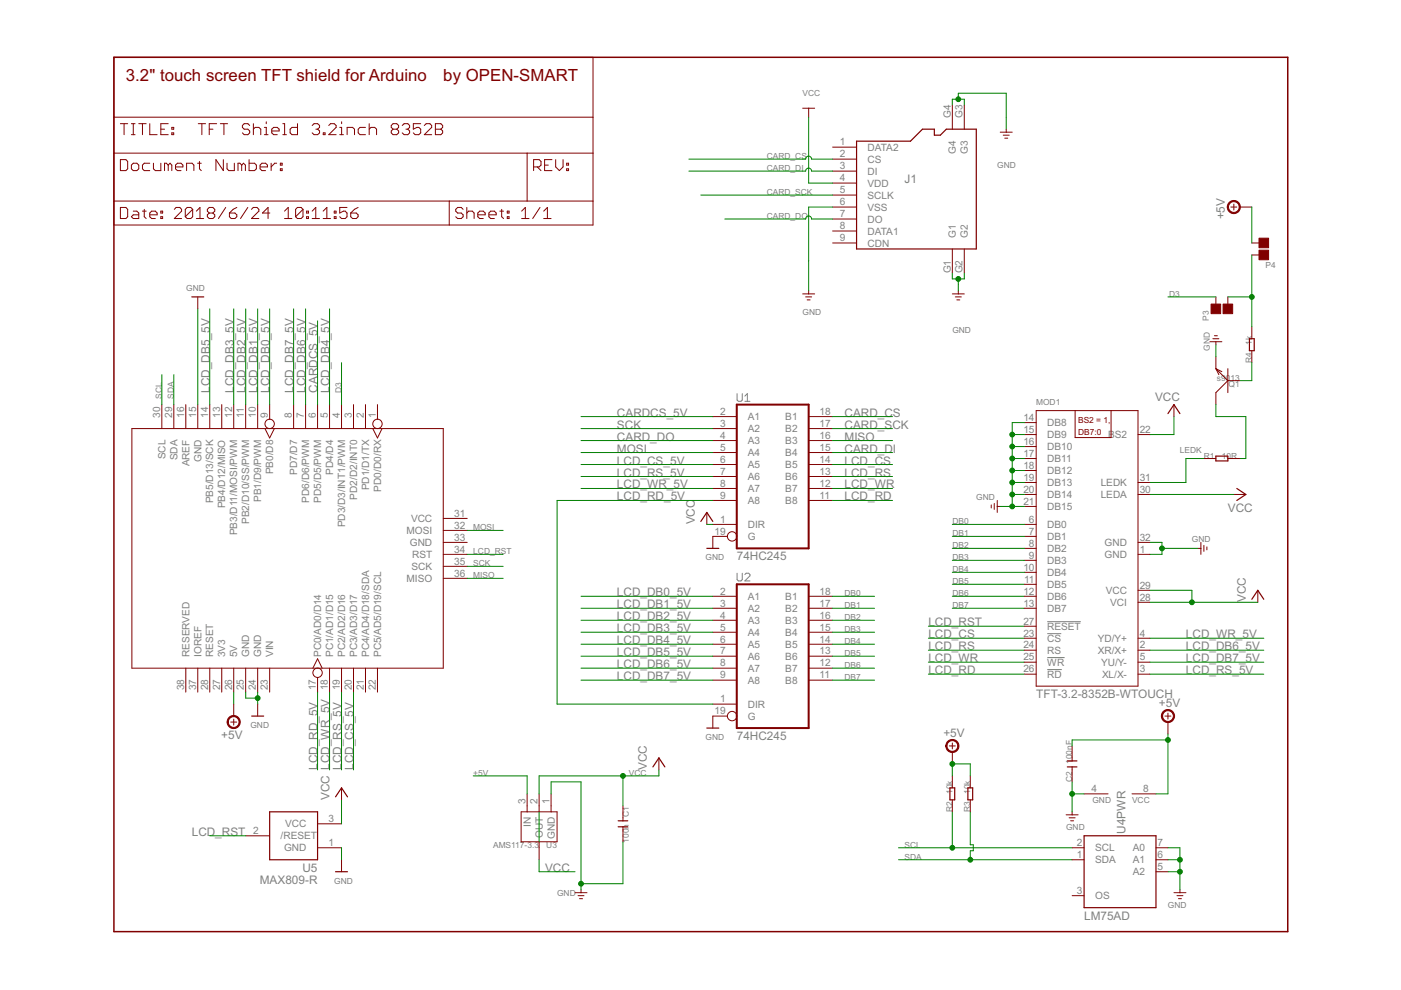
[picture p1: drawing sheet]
<svg xmlns="http://www.w3.org/2000/svg" width="297mm" height="210mm" viewBox="0 0 297 210" stroke-linecap="round" stroke-linejoin="round" font-family="sans-serif">
<path d="M156.3 83.5v1.3l.2 .3h.6l.3-.3v-1.3M157.9 85.1h1.1M157.9 84l.6-.5v1.6M156.3 121.5v1.4l.2 .3h.6l.3-.3v-1.4M157.9 121.8l.3-.3h.5l.3 .3v.3l-1.1 1.1h1.1M222 134.3h3M222 139.4h3.7M222 131.8h7.2M222 142h3.1" fill="none" stroke="#808080" stroke-width=".21"/>
<path d="M156.2 85.8h15.2v30.5h-15.2zM156.2 123.9h15.2v30.5h-15.2z" fill="none" stroke="#800000" stroke-width=".42"/>
<g fill="none" stroke="#800000" stroke-width=".21">
<path d="M24.2 12.1h101.5v35.6h-101.5zM24.2 32.5h101.5M24.2 24.8h101.5M25.5 33.8h1.2l.4 .4v1.6l-.4 .4h-1.2zM25.5 26.2h1.6M26.3 26.2v2.4M27.9 35l.4-.4h.7l.4 .4v.8l-.4 .4h-.7l-.4-.4zM27.9 26.2h.7M27.9 28.6h.7M28.3 26.2v2.4M29.4 26.2h1.6M30.2 26.2v2.4"/>
<path d="M31.7 26.2v2.4h1.6M31.7 34.6h-1.1l-.4 .4v.8l.4 .4h1.1M32.5 34.6v1.2l.4 .4h1.2v-1.6M34.1 27.4h.8M35.7 26.2h-1.6v2.4h1.6M35.7 35l-.4-.4h-.4v1.6M35.7 35l.3-.4 .4 .4v1.2M35.7 35v1.2M36.4 28.2h.4v.4h-.4zM36.4 27h.4v.4h-.4zM37.2 35.4h1.6v-.4l-.4-.4h-.8l-.4 .4v.8l.4 .4h.8M39.6 36.2v-1.6h1.1l.4 .4v1.2"/>
<path d="M41.9 34.6h.8M42 26.2h1.6M42.3 34.2v1.6l.4 .4M42.8 26.2v2.4M44.4 27.4h.7M45.9 26.2h-1.5v2.4M46.7 26.2h1.6M47.3 33.8v2.4l-1.5-2.4v2.4M47.5 26.2v2.4M48.1 34.6v1.2l.4 .4h1.2v-1.6M51.2 35l-.3-.4h-.4v1.6M51.2 35v1.2"/>
<path d="M51.2 35l.4-.4 .4 .4v1.2M52.8 33.8v2.4h1.2l.4-.4v-.8l-.4-.4h-1.2M52.9 26.6l-.3-.4h-.8l-.4 .4v.4l.4 .4h.8l.3 .4v.4l-.3 .4h-.8l-.4-.4M53.7 27.4l.4-.4h.8l.4 .4v1.2M53.7 26.2v2.4M55.1 35.4h1.6v-.4l-.4-.4h-.8l-.4 .4v.8l.4 .4h.8M56 28.6h.8M56 27h.5v1.6M56.5 25.8v.4M57.5 34.6v1.6M57.6 27.8h1.6v-.4l-.4-.4h-.8l-.4 .4v.8l.4 .4h.8M58.7 34.6h-.4l-.8 .8"/>
<path d="M59.4 35.8h.4v.4h-.4zM59.4 34.6h.4v.4h-.4zM60 26.2h.3v2.4M60 28.6h.7M63.1 26.2v2.4h-1.2l-.4-.4v-.8l.4-.4h1.2M66.2 26.6l.4-.4h.8l.4 .4v.4l-.4 .4M67 27.4h.4M67.4 27.4l.4 .4v.4l-.4 .4h-.8l-.4-.4M68.5 28.2h.4v.4h-.4zM69.7 26.6l.4-.4h.8l.4 .4v.4l-1.6 1.6h1.6M72 28.6h.8M72 27h.4v1.6"/>
<path d="M72.4 25.8v.4M73.6 28.6v-1.6h1.2l.4 .4v1.2M77.5 27h-1.2l-.4 .4v.8l.4 .4h1.2M78.3 27.4l.4-.4h.7l.4 .4v1.2M78.3 26.2v2.4M83.3 27.4l-.3-.4v-.4l.3-.4h.8l.4 .4v.4l-.4 .4M83.3 27.4l-.3 .4v.4l.3 .4h.8l.4-.4v-.4l-.4-.4M83.3 27.4h.8M85.3 26.6l.4-.4h.8l.3 .4v.4l-.3 .4M86.1 27.4h.4M86.5 27.4l.3 .4v.4l-.3 .4h-.8l-.4-.4M89.2 26.2h-1.6v1.2l.8-.4h.4l.4 .4v.8l-.4 .4h-.8l-.4-.4"/>
<path d="M90 26.6l.4-.4h.7l.4 .4v.4l-1.5 1.6h1.5M92.3 26.2h1.2l.4 .4v.4l-.4 .4 .4 .4v.4l-.4 .4h-1.2zM92.3 27.4h1.2M111.8 32.5v10.1M113.1 35.4h1.2l.4-.4v-.8l-.4-.4h-1.2v2.4M113.9 35.4l.8 .8M115.5 35h.7M117 33.8h-1.5v2.4h1.5M117.8 33.8v1.6l.8 .8 .8-.8v-1.6M120.1 35.8h.4v.4h-.4zM120.1 34.6h.4v.4h-.4zM170.2 22.9h2.5"/>
<path d="M171.4 22.9v1.9M176.5 31.2h5.1M176.5 33.7h5.1M176.5 36.3h5.1M176.5 38.8h5.1M201.9 22.3v5.1M204.4 22.3v5.1M212.1 28h2.5M212.7 28.7h1.3M213 29.3h.7M213.3 27.4v.6M24.2 42.6h101.5"/>
<path d="M25.5 44h1.2l.4 .4v1.6l-.4 .3h-1.2zM28.3 44.8h.7l.4 .4v1.1h-1.1l-.4-.3 .4-.4h1.1M30.2 44.8h.8M30.6 44.4v1.6l.4 .3M31.7 45.6h1.6v-.4l-.4-.4h-.7l-.5 .4v.8l.5 .3h.7M34.1 46h.4v.3h-.4zM34.1 44.8h.4v.4h-.4zM37 44.4l.3-.4h.8l.4 .4v.4l-1.5 1.5h1.5M40.9 44.4v1.6l-.5 .3h-.7l-.4-.3M40.9 44.4l-.5-.4h-.7l-.4 .4v1.6M40.9 44.4l-1.6 1.6M41.6 46.3h1.6"/>
<path d="M41.6 44.8l.8-.8v2.3M44.4 45.2l-.4 .4v.4l.4 .3h.7l.4-.3v-.4l-.4-.4M44.4 45.2l-.4-.4v-.4l.4-.4h.7l.4 .4v.4l-.4 .4M44.4 45.2h.7M47.9 44l-1.6 2.3M48.6 45.2h1.2l.4 .4v.4l-.4 .3h-.8l-.4-.3zM50.2 44l-.8 .4-.8 .8M52.5 44l-1.5 2.3M53.3 44.4l.4-.4h.8l.4 .4v.4l-1.6 1.5h1.6M57.2 45.2h-1.6l1.2-1.2v2.3M60.3 46.3h1.6M60.3 44.8l.8-.8v2.3"/>
<path d="M64.2 44.4v1.6l-.4 .3h-.7l-.4-.3M64.2 44.4l-.4-.4h-.7l-.4 .4v1.6M64.2 44.4l-1.5 1.6M65 46h.4v.3h-.4zM65 44.8h.4v.4h-.4zM66.2 46.3h1.5M66.2 44.8l.8-.8v2.3M68.5 46.3h1.6M68.5 44.8l.8-.8v2.3M70.9 46h.3v.3h-.3zM70.9 44.8h.3v.4h-.3zM73.6 44h-1.6v1.2l.8-.4h.4l.4 .4v.8l-.4 .3h-.8l-.4-.3"/>
<path d="M74.4 45.2h1.1l.4 .4v.4l-.4 .3h-.7l-.4-.3zM75.9 44l-.8 .4-.7 .8M95.2 42.6v5.1M98.2 44.4l-.4-.4h-.8l-.4 .4v.4l.4 .4h.8l.4 .4v.4l-.4 .3h-.8l-.4-.3M99 45.2l.4-.4h.7l.4 .4v1.1M99 44v2.3M101.3 45.6h1.6v-.4l-.4-.4h-.8l-.4 .4v.8l.4 .3h.8M103.7 45.6h1.5v-.4l-.4-.4h-.8l-.3 .4v.8l.3 .3h.8M106 44.8h.8M106.4 44.4v1.6l.4 .3M107.5 46h.4v.3h-.4zM107.5 44.8h.4v.4h-.4z"/>
<path d="M110.6 46.3h1.6M110.6 44.8l.8-.8v2.3M114.5 44l-1.6 2.3M115.3 46.3h1.5M115.3 44.8l.8-.8v2.3M176.5 41.4h5.1M176.5 43.9h5.1M176.5 46.4h5.1M176.5 49h5.1M176.5 51.5h5.1M201.9 52.8v5.1M204.4 52.8v5.1"/>
<path d="M261 43.9h1.2M261.6 43.3v1.2M262.9 43.9h2.5M265.4 51.5h2.5M265.4 54.1h2.5M41.9 62.9v2.6M170.2 62.3h2.5M170.8 62.9h1.3M171.1 63.6h.7M171.4 61.7v.6M201.9 62.3h2.5M202.5 62.9h1.3"/>
<path d="M202.9 63.6h.6M203.2 61.7v.6M256.5 72.5h2.6M257.2 71.8h1.2M257.5 71.2h.6M257.8 78.2l2.5 2.5M257.8 78.2l.6 1.2M257.8 78.2l1.3 .6M257.8 62.9v2.6M257.8 72.5v.6M257.8 75.6v2.6M260.3 62.9v2.6"/>
<path d="M260.3 78.2v5M265.4 69.3v2.5M265.4 74.4v2.5M28 90.9h66v50.8h-66zM34.3 85.8v5.1M36.9 85.8v5.1M39.4 85.8v5.1M41.9 85.8v5.1M44.5 85.8v5.1M47 85.8v5.1M49.6 85.8v5.1M52.1 85.8v5.1"/>
<path d="M54.6 85.8v5.1M56.2 90.9l1 2 1-2M57.2 85.8v3.1M62.3 85.8v5.1M64.8 85.8v5.1M67.3 85.8v5.1M69.9 85.8v5.1M72.4 85.8v5.1M75 85.8v5.1M77.5 85.8v5.1M79 90.9l1 2 1-2M80 85.8v3.1"/>
<path d="M151.1 88.3h5.1M151.1 90.9h5.1M151.1 93.4h5.1M151.1 95.9h5.1M151.1 98.5h5.1M171.4 88.3h5.1M171.4 90.9h5.1M171.4 93.4h5.1M171.4 95.9h5.1M171.4 98.5h5.1M217.1 97.2h2.6M217.1 89.6h2.6"/>
<path d="M217.1 92.1h2.6M217.1 94.7h2.6M217.1 99.8h2.6M219.7 87.1h21.6v58.4h-21.6zM227.9 87.1v5.7h7.7v-5.7M241.3 92.1h2.5M248.9 85.8v2.5M255.2 97.2h2.6M260.3 97.2h2.6M260.3 80.7l-2.5 2.5v2.6M260.3 80.7h2.6M94 109.9h5.1"/>
<path d="M94 112.5h5.1M94 115h5.1M94 117.5h5.1M149.9 108.6v2.6M151.1 111.2h5.1M151.1 101h5.1M151.1 103.6h5.1M151.1 106.1h5.1M154.2 113.7h-3.1v2.6M171.4 101h5.1M171.4 103.6h5.1M171.4 106.1h5.1"/>
<path d="M210.2 107.1v.6M210.8 106.7v1.3M211.4 106.1v2.5M211.4 107.4h.7M217.1 111.2h2.6M217.1 113.7h2.6M217.1 104.8h2.6M217.1 107.4h2.6M217.1 116.3h2.6M217.1 118.8h2.6M217.1 102.3h2.6M241.3 115h2.5"/>
<path d="M241.3 117.5h2.5M241.3 104.8h2.5M241.3 102.3h2.5M254 116.3h.6M254.6 115v2.5M255.2 115.6v1.3M255.9 116v.6M261.6 104.8h2.5M94 120.1h5.1M94 122.6h5.1M151.1 126.4h5.1M151.1 129h5.1"/>
<path d="M151.1 131.5h5.1M151.1 134h5.1M151.1 136.6h5.1M151.1 139.1h5.1M171.4 126.4h5.1M171.4 129h5.1M171.4 131.5h5.1M171.4 134h5.1M171.4 136.6h5.1M171.4 139.1h5.1M217.1 126.4h2.6M217.1 129h2.6"/>
<path d="M217.1 135.3h2.6M217.1 137.9h2.6M217.1 132.8h2.6M217.1 121.3h2.6M217.1 123.9h2.6M241.3 125.2h2.5M241.3 127.7h2.5M241.3 135.3h2.5M241.3 137.9h2.5M266.7 125.2v2.5M39.4 141.7v5M41.9 141.7v5"/>
<path d="M44.5 141.7v5M47 141.7v5M48.9 153.1h1.3M49.6 141.7v5M49.6 149.3v2.5M49.6 152.5v1.2M52.1 141.7v5M54.6 141.7v5M54.6 149.3v2.5M57.2 141.7v5M66.3 141.7l1-2 1 2M67.3 143.6v3.1"/>
<path d="M69.9 141.7v5M72.4 141.7v5M75 141.7v5M77.5 141.7v5M80 141.7v5M151.1 149.3h5.1M151.1 141.7h5.1M151.1 144.2h5.1M154.2 151.8h-3.1v2.6M171.4 141.7h5.1M171.4 144.2h5.1M201.3 158.2h1.2"/>
<path d="M201.9 157.5v1.3M201.9 159.4v2.6M217.1 140.4h2.6M217.1 142.9h2.6M227.3 158.2v3.1M241.3 140.4h2.5M241.3 142.9h2.5M247 151.8h1.3M247.6 151.2v1.3M247.6 153.1v2.5M52.1 177.2h5.1M67.3 174.7h5.1"/>
<path d="M67.3 179.7h5.1M72.4 167v2.6M110.5 172.1h7.6v6.4h-7.6zM111.8 168.3v3.8M114.3 168.3v3.8M114.3 178.5v3.8M116.8 168.3v3.8M132.1 170.9v3.1M132.1 175.3v3.2M139.7 160.7v2.5M201.9 164.5v2.5M201.9 169.6v2.5"/>
<path d="M205.7 164.5v2.5M205.7 169.6v2.5M226 172.8h2.6M226.7 173.4h1.2M227 174h.6M227.3 179.7h2.5M227.3 162.6v3.2M227.3 172.1v.7M229.8 168.3h5.1M240 168.3h5.1M245.1 179.7h2.5M72.4 182.3v2.5"/>
<path d="M121.9 189.3h2.6M122.6 189.9h1.2M122.9 190.5h.6M123.2 188.6v.7M227.3 189.9h2.5M227.3 182.3h2.5M245.1 182.3h2.5M245.1 184.8h2.5M248.9 189.3h2.5M249.5 189.9h1.3M249.9 190.5h.6M250.2 188.6v.7"/>
<circle cx="57.2" cy="89.9" r=".99"/>
<circle cx="80" cy="89.9" r=".99"/>
<circle cx="155.2" cy="113.7" r=".99"/>
<circle cx="67.3" cy="142.6" r=".99"/>
<circle cx="155.2" cy="151.8" r=".99"/>
</g>
<g fill="none" stroke="#800000" stroke-width=".25">
<path d="M181.6 29.9h11.4l2.6-2.5h2.5v1.3h1.3l1.2-1.3h6.4v25.4h-25.4zM40.7 62.9h2.5M264.9 71.8h1v2.6h-1zM247.6 87.7l1.3-1.9 1.3 1.9M257.8 96.7h2.5v1h-2.5zM148.6 110.6l1.3-2 1.2 2M149.9 116.3h2.5M262.2 103.6l1.9 1.2-1.9 1.3M265.4 127.1l1.3-1.9 1.2 1.9M53.4 151.8h2.5M149.9 154.4h2.5M57.2 172.1h10.1v10.2h-10.1z"/>
<path d="M71.1 169l1.3-2 1.3 2M131.1 174h2M131.1 175.3h2M138.4 162.6l1.3-1.9 1.3 1.9M201.4 167h1v2.6h-1zM205.2 167h1v2.6h-1zM226.3 162.6h2M226.3 161.3h2M229.8 177.2h15.3v15.2h-15.3zM71.1 184.8h2.6"/>
</g>
<path d="M24.2 12.1h248.8v185.4h-248.8z" fill="none" stroke="#800000" stroke-width=".32"/>
<g fill="#800000" stroke="#800000" stroke-width=".21">
<path d="M48.5 152.1a1.4 1.4 0 0 1 2.2 .3 1.4 1.4 0 0 1-.8 2 1.4 1.4 0 0 1-1.7-1.3h.2a1.14 1.14 0 0 1 1.7-1 1.14 1.14 0 0 1 .1 2 1.14 1.14 0 0 1-1.8-.7v-.3h-.2z" fill-rule="evenodd"/>
<path d="M246.6 150.9a1.4 1.4 0 0 1 2.2 .2 1.4 1.4 0 0 1-.8 2.1 1.4 1.4 0 0 1-1.8-1.4h.3a1.15 1.15 0 0 1 1.6-1.1 1.15 1.15 0 0 1 .3 2 1.15 1.15 0 0 1-1.9-.6v-.3h-.3z" fill-rule="evenodd"/>
<path d="M200.9 157.2a1.4 1.4 0 0 1 2.2 .2 1.4 1.4 0 0 1-.8 2.1 1.4 1.4 0 0 1-1.8-1.3h.3a1.15 1.15 0 0 1 1.6-1.1 1.15 1.15 0 0 1 .3 1.9 1.15 1.15 0 0 1-1.9-.5v-.3h-.3z" fill-rule="evenodd"/>
<path d="M260.6 42.9a1.39 1.39 0 0 1 2.2 .3 1.39 1.39 0 0 1-.8 2 1.39 1.39 0 0 1-1.8-1.3h.3a1.14 1.14 0 0 1 1.5-1.1 1.14 1.14 0 0 1 .3 1.9 1.14 1.14 0 0 1-1.8-.5v-.3h-.3z" fill-rule="evenodd"/>
</g>
<g fill="#800000" stroke="#800000" stroke-width=".21">
<path d="M256.8 64.5h2v2h-2z"/>
<path d="M259.3 64.5h2v2h-2z"/>
<path d="M266.9 53h2.1v2.1h-2.1z"/>
<path d="M266.9 50.5h2.1v2h-2.1z"/>
</g>
<g fill="none" stroke="#008000" stroke-width=".21">
<path d="M146 33.7h24.8a.63 .63 0 0 1 .6-.6 .63 .63 0 0 1 .7 .6h4.4M146 36.3h24.8a.63 .63 0 0 1 .6-.7 .63 .63 0 0 1 .7 .7h4.4M171.4 24.8v14h5.1M201.9 22.3v-1.3h2.5v1.3M203.2 21v-1.2h10.1v7.6M148.6 41.4h27.9M153.7 46.4h17.1a.63 .63 0 0 1 .6-.6 .63 .63 0 0 1 .7 .6h4.4M176.5 43.9h-5.1v17.8M201.9 57.9v1.2h2.5v-1.2M203.2 59.1v2.6M265.4 43.9v7.6M265.4 54.1v15.2"/>
<path d="M34.3 79.4v6.4M36.9 79.4v6.4M41.9 65.5v20.3M44.5 65.5v20.3M49.6 65.5v20.3M52.1 65.5v20.3M54.6 65.5v20.3M57.2 65.5v20.3M62.3 65.5v20.3M64.8 65.5v20.3M67.3 68v17.8M69.9 65.5v20.3"/>
<path d="M72.4 76.9v8.9M247.6 62.9h10.2M257.8 73.1v2.5M260.3 62.9h5.1M265.4 76.9v3.8h-2.5M123.2 98.5h27.9M123.2 93.4h27.9M123.2 88.3h27.9M123.2 90.9h27.9M123.2 95.9h27.9M176.5 98.5h12.7M176.5 93.4h12.7"/>
<path d="M176.5 88.3h12.7M176.5 90.9h12.7M176.5 95.9h12.7M214.6 92.1h2.5M214.6 94.7h2.5M214.6 97.2h2.5M214.6 99.8h2.5M217.1 89.6h-2.5v17.8M248.9 88.3v3.8h-5.1M255.2 97.2h-3.8v5.1h-7.6M257.8 85.8v2.5h6.3v8.9h-1.2M99.1 117.5h7.6"/>
<path d="M99.1 112.5h7.6M123.2 103.6h27.9M123.2 101h27.9M149.9 111.2h1.2M151.1 106.1h-33v43.2h33M176.5 103.6h12.7M176.5 106.1h12.7M176.5 101h12.7M201.9 116.3h15.2M201.9 118.8h15.2M201.9 111.2h15.2M201.9 113.7h15.2"/>
<path d="M212.1 107.4h5M214.6 102.3h2.5M214.6 104.8h2.5M243.8 104.8h17.8M243.8 115h2.6v2.5h-2.6M246.4 116.3h7.6M99.1 122.6h7.6M99.1 120.1h7.6M123.2 126.4h27.9M123.2 129h27.9M123.2 131.5h27.9M123.2 134h27.9"/>
<path d="M123.2 136.6h27.9M123.2 139.1h27.9M176.5 126.4h8.9M176.5 129h8.9M176.5 131.5h8.9M176.5 134h8.9M176.5 136.6h8.9M176.5 139.1h8.9M196.8 132.8h20.3M196.8 135.3h20.3M196.8 137.9h20.3M201.9 126.4h15.2"/>
<path d="M201.9 129h15.2M201.9 123.9h15.2M201.9 121.3h15.2M243.8 135.3h24.1M243.8 137.9h24.1M243.8 125.2h8.9v2.5M243.8 127.7h22.9M49.6 146.7v2.6M52.1 146.7v1.3h2.5M54.6 146.7v2.6M67.3 146.7v16.5M69.9 146.7v16.5"/>
<path d="M72.4 146.7v16.5M75 146.7v16.5M123.2 141.7h27.9M123.2 144.2h27.9M176.5 141.7h8.9M176.5 144.2h8.9M196.8 140.4h20.3M196.8 142.9h20.3M243.8 140.4h24.1M243.8 142.9h24.1M247.6 155.6v12.7h-2.5M247.6 156.9h-20.3v1.3"/>
<path d="M44.5 177.2h7.6M72.4 169.6v5.1M72.4 179.7v2.6M100.3 164.5h11.5v3.8M114.3 172.1v6.4M116.8 168.3v-2.5h6.4v22.8M132.1 164.5v6.4M132.1 178.5v8.9h-8.9M139.7 163.2v1.3h-25.4v3.8M190.5 179.7h36.8M201.9 164.5v-2.5h3.8v2.5M201.9 172.1v7.6"/>
<path d="M205.7 172.1v7h.7v1.3h-.7v1.9M227.3 168.3h2.5M227.3 165.8v6.3M247.6 179.7h2.6v8.9M114.3 182.3v2.5h7.6M190.5 182.3h36.8M247.6 182.3h2.6M247.6 184.8h2.6"/>
</g>
<g fill="#008000" stroke="#008000" stroke-width=".21">
<circle cx="203.2" cy="59.1" r=".51"/>
<circle cx="203.2" cy="21" r=".51"/>
<circle cx="54.6" cy="148" r=".51"/>
<circle cx="123.2" cy="187.4" r=".51"/>
<circle cx="227.3" cy="168.3" r=".51"/>
<circle cx="250.2" cy="182.3" r=".51"/>
<circle cx="250.2" cy="184.8" r=".51"/>
<circle cx="214.6" cy="92.1" r=".51"/>
<circle cx="214.6" cy="94.7" r=".51"/>
<circle cx="214.6" cy="97.2" r=".51"/>
<circle cx="214.6" cy="99.8" r=".51"/>
<circle cx="214.6" cy="102.3" r=".51"/>
<circle cx="214.6" cy="104.8" r=".51"/>
<circle cx="214.6" cy="107.4" r=".51"/>
<circle cx="246.4" cy="116.3" r=".51"/>
<circle cx="247.6" cy="156.9" r=".51"/>
<circle cx="201.9" cy="162" r=".51"/>
<circle cx="132.1" cy="164.5" r=".51"/>
<circle cx="252.7" cy="127.7" r=".51"/>
<circle cx="201.9" cy="179.7" r=".51"/>
<circle cx="205.7" cy="182.3" r=".51"/>
<circle cx="265.4" cy="62.9" r=".51"/>
</g>
<g font-size="4" fill="#800000">
<text x="26.7" y="17.2">3.2&quot; touch screen TFT shield for Arduino</text>
<text x="94" y="17.2">by OPEN-SMART</text>
</g>
<g font-size="2.8" fill="#808080">
<text x="191.8" y="38.8">J1</text>
<text x="259.7" y="46.5" transform="rotate(-90 259.7 46.5)">+5V</text>
<text x="44.5" y="83.3" transform="rotate(-90 44.5 83.3)">LCD_DB5_5V</text>
<text x="49.5" y="83.3" transform="rotate(-90 49.5 83.3)">LCD_DB3_5V</text>
<text x="52.1" y="83.3" transform="rotate(-90 52.1 83.3)">LCD_DB2_5V</text>
<text x="54.6" y="83.3" transform="rotate(-90 54.6 83.3)">LCD_DB1_5V</text>
<text x="57.2" y="83.3" transform="rotate(-90 57.2 83.3)">LCD_DB0_5V</text>
<text x="62.2" y="83.3" transform="rotate(-90 62.2 83.3)">LCD_DB7_5V</text>
<text x="64.8" y="83.3" transform="rotate(-90 64.8 83.3)">LCD_DB6_5V</text>
<text x="67.3" y="83.3" transform="rotate(-90 67.3 83.3)">CARDCS_5V</text>
<text x="69.9" y="83.3" transform="rotate(-90 69.9 83.3)">LCD_DB4_5V</text>
<text x="130.8" y="88.3">CARDCS_5V</text>
<text x="179.1" y="88.3">CARD_CS</text>
<text x="244.9" y="85">VCC</text>
<text x="130.8" y="93.4">CARD_DO</text>
<text x="130.8" y="90.9">SCK</text>
<text x="130.8" y="96">MOSI</text>
<text x="179.1" y="93.4">MISO</text>
<text x="179.1" y="90.9">CARD_SCK</text>
<text x="179.1" y="96">CARD_DI</text>
<text x="130.8" y="98.5">LCD_CS_5V</text>
<text x="130.8" y="101">LCD_RS_5V</text>
<text x="179.1" y="98.5">LCD_CS</text>
<text x="179.1" y="101">LCD_RS</text>
<text x="130.8" y="103.6">LCD_WR_5V</text>
<text x="130.8" y="106.1">LCD_RD_5V</text>
<text x="179.1" y="103.6">LCD_WR</text>
<text x="179.1" y="106.1">LCD_RD</text>
<text x="147.3" y="111.2" transform="rotate(-90 147.3 111.2)">VCC</text>
<text x="260.3" y="108.6">VCC</text>
<text x="156.2" y="118.8">74HC245</text>
<text x="130.8" y="126.4">LCD_DB0_5V</text>
<text x="130.8" y="129">LCD_DB1_5V</text>
<text x="130.8" y="131.5">LCD_DB2_5V</text>
<text x="264.1" y="127.7" transform="rotate(-90 264.1 127.7)">VCC</text>
<text x="130.8" y="134">LCD_DB3_5V</text>
<text x="130.8" y="136.6">LCD_DB4_5V</text>
<text x="196.8" y="132.8">LCD_RST</text>
<text x="196.8" y="135.3">LCD_CS</text>
<text x="196.8" y="137.9">LCD_RS</text>
<text x="251.4" y="135.3">LCD_WR_5V</text>
<text x="251.4" y="137.9">LCD_DB6_5V</text>
<text x="130.8" y="139.1">LCD_DB5_5V</text>
<text x="130.8" y="141.7">LCD_DB6_5V</text>
<text x="196.8" y="140.4">LCD_WR</text>
<text x="196.8" y="142.9">LCD_RD</text>
<text x="251.4" y="142.9">LCD_RS_5V</text>
<text x="251.4" y="140.4">LCD_DB7_5V</text>
<text x="130.8" y="144.2">LCD_DB7_5V</text>
<text x="219.7" y="148">TFT-3.2-8352B-WTOUCH</text>
<text x="245.7" y="149.9">+5V</text>
<text x="46.9" y="156.8">+5V</text>
<text x="156.2" y="156.9">74HC245</text>
<text x="200" y="156.3">+5V</text>
<text x="67.3" y="163.2" transform="rotate(-90 67.3 163.2)">LCD_RD_5V</text>
<text x="72.4" y="163.2" transform="rotate(-90 72.4 163.2)">LCD_RS_5V</text>
<text x="74.9" y="163.2" transform="rotate(-90 74.9 163.2)">LCD_CS_5V</text>
<text x="137.2" y="163.2" transform="rotate(-90 137.2 163.2)">VCC</text>
<text x="69.9" y="169.6" transform="rotate(-90 69.9 169.6)">VCC LCD_WR_5V</text>
<text x="40.7" y="177.2">LCD_RST</text>
<text x="238.6" y="176.8" transform="rotate(-90 238.6 176.8)">U4PWR</text>
<text x="64.1" y="184.8">U5</text>
<text x="115.6" y="184.8">VCC</text>
<text x="55.1" y="187.4">MAX809-R</text>
<text x="229.9" y="195">LM75AD</text>
</g>
<g font-size="2.4" fill="#808080">
<text x="201.6" y="25.1" transform="rotate(-90 201.6 25.1)">G4</text>
<text x="204.1" y="25.1" transform="rotate(-90 204.1 25.1)">G3</text>
<text x="178.1" y="30.8">1</text>
<text x="178.1" y="33.4">2</text>
<text x="178.1" y="35.9">3</text>
<text x="183.9" y="32">DATA2</text>
<text x="183.9" y="34.5">CS</text>
<text x="202.7" y="32.6" transform="rotate(-90 202.7 32.6)">G4</text>
<text x="205.2" y="32.6" transform="rotate(-90 205.2 32.6)">G3</text>
<text x="178.1" y="38.5">4</text>
<text x="178.1" y="41">5</text>
<text x="183.9" y="37">DI</text>
<text x="183.9" y="39.6">VDD</text>
<text x="178.1" y="43.5">6</text>
<text x="178.1" y="46.1">7</text>
<text x="183.9" y="42.1">SCLK</text>
<text x="183.9" y="44.7">VSS</text>
<text x="183.9" y="47.2">DO</text>
<text x="178.1" y="48.6">8</text>
<text x="178.1" y="51.2">9</text>
<text x="183.9" y="49.7">DATA1</text>
<text x="183.9" y="52.3">CDN</text>
<text x="202.7" y="50.4" transform="rotate(-90 202.7 50.4)">G1</text>
<text x="205.2" y="50.4" transform="rotate(-90 205.2 50.4)">G2</text>
<text x="201.6" y="58" transform="rotate(-90 201.6 58)">G1</text>
<text x="204.1" y="58" transform="rotate(-90 204.1 58)">G2</text>
<text x="34" y="88.5" transform="rotate(-90 34 88.5)">30</text>
<text x="36.5" y="88.5" transform="rotate(-90 36.5 88.5)">29</text>
<text x="39" y="88.5" transform="rotate(-90 39 88.5)">16</text>
<text x="41.6" y="88.5" transform="rotate(-90 41.6 88.5)">15</text>
<text x="44.1" y="88.5" transform="rotate(-90 44.1 88.5)">14</text>
<text x="46.7" y="88.5" transform="rotate(-90 46.7 88.5)">13</text>
<text x="49.2" y="88.5" transform="rotate(-90 49.2 88.5)">12</text>
<text x="51.7" y="88.5" transform="rotate(-90 51.7 88.5)">11</text>
<text x="54.3" y="88.5" transform="rotate(-90 54.3 88.5)">10</text>
<text x="56.8" y="88.5" transform="rotate(-90 56.8 88.5)">9</text>
<text x="61.9" y="88.5" transform="rotate(-90 61.9 88.5)">8</text>
<text x="64.4" y="88.5" transform="rotate(-90 64.4 88.5)">7</text>
<text x="67" y="88.5" transform="rotate(-90 67 88.5)">6</text>
<text x="69.5" y="88.5" transform="rotate(-90 69.5 88.5)">5</text>
<text x="72" y="88.5" transform="rotate(-90 72 88.5)">4</text>
<text x="74.6" y="88.5" transform="rotate(-90 74.6 88.5)">3</text>
<text x="77.1" y="88.5" transform="rotate(-90 77.1 88.5)">2</text>
<text x="79.7" y="88.5" transform="rotate(-90 79.7 88.5)">1</text>
<text x="152.7" y="88">2</text>
<text x="158.5" y="89.1">A1</text>
<text x="166.5" y="89.1">B1</text>
<text x="173.8" y="88">18</text>
<text x="217" y="89.2">14</text>
<text x="152.7" y="90.5">3</text>
<text x="152.7" y="93.1">4</text>
<text x="152.7" y="95.6">5</text>
<text x="158.5" y="91.6">A2</text>
<text x="158.5" y="94.2">A3</text>
<text x="166.5" y="94.2">B3</text>
<text x="166.5" y="91.6">B2</text>
<text x="173.8" y="95.6">15</text>
<text x="173.8" y="93.1">16</text>
<text x="173.8" y="90.5">17</text>
<text x="217" y="91.8">15</text>
<text x="217" y="94.3">16</text>
<text x="222" y="90.4">DB8</text>
<text x="222" y="92.9">DB9</text>
<text x="222" y="95.4">DB10</text>
<text x="234.9" y="92.9">BS2</text>
<text x="241.6" y="91.8">22</text>
<text x="35.1" y="97.4" transform="rotate(-90 35.1 97.4)">SCL</text>
<text x="37.6" y="97.6" transform="rotate(-90 37.6 97.6)">SDA</text>
<text x="40.2" y="98.9" transform="rotate(-90 40.2 98.9)">AREF</text>
<text x="42.7" y="98" transform="rotate(-90 42.7 98)">GND</text>
<text x="57.9" y="100.6" transform="rotate(-90 57.9 100.6)">PB0/D8</text>
<text x="63" y="100.7" transform="rotate(-90 63 100.7)">PD7/D7</text>
<text x="70.6" y="100.7" transform="rotate(-90 70.6 100.7)">PD4/D4</text>
<text x="152.7" y="98.1">6</text>
<text x="152.7" y="100.7">7</text>
<text x="158.5" y="96.7">A4</text>
<text x="158.5" y="99.3">A5</text>
<text x="158.5" y="101.8">A6</text>
<text x="166.5" y="101.8">B6</text>
<text x="166.5" y="99.3">B5</text>
<text x="166.5" y="96.7">B4</text>
<text x="173.8" y="100.7">13</text>
<text x="173.8" y="98.1">14</text>
<text x="217" y="96.9">17</text>
<text x="217" y="99.4">18</text>
<text x="217" y="101.9">19</text>
<text x="222" y="98">DB11</text>
<text x="222" y="100.5">DB12</text>
<text x="241.6" y="101.9">31</text>
<text x="45.2" y="106.7" transform="rotate(-90 45.2 106.7)">PB5/D13/SCK</text>
<text x="47.8" y="107.8" transform="rotate(-90 47.8 107.8)">PB4/D12/MISO</text>
<text x="55.4" y="106.5" transform="rotate(-90 55.4 106.5)">PB1/D9/PWM</text>
<text x="65.5" y="106.6" transform="rotate(-90 65.5 106.6)">PD6/D6/PWM</text>
<text x="68.1" y="106.6" transform="rotate(-90 68.1 106.6)">PD5/D5/PWM</text>
<text x="75.7" y="105.9" transform="rotate(-90 75.7 105.9)">PD2/D2/INT0</text>
<text x="78.2" y="104" transform="rotate(-90 78.2 104)">PD1/D1/TX</text>
<text x="80.8" y="104.2" transform="rotate(-90 80.8 104.2)">PD0/D0/RX</text>
<text x="152.7" y="103.2">8</text>
<text x="152.7" y="105.8">9</text>
<text x="158.5" y="104.3">A7</text>
<text x="158.5" y="106.9">A8</text>
<text x="166.5" y="106.9">B8</text>
<text x="166.5" y="104.3">B7</text>
<text x="173.8" y="105.8">11</text>
<text x="173.8" y="103.2">12</text>
<text x="217" y="104.5">20</text>
<text x="217" y="107">21</text>
<text x="222" y="103.1">DB13</text>
<text x="222" y="105.6">DB14</text>
<text x="233.4" y="105.6">LEDA</text>
<text x="233.4" y="103.1">LEDK</text>
<text x="241.6" y="104.5">30</text>
<text x="50.3" y="113.5" transform="rotate(-90 50.3 113.5)">PB3/D11/MOSI/PWM</text>
<text x="52.8" y="111.1" transform="rotate(-90 52.8 111.1)">PB2/D10/SS/PWM</text>
<text x="73.2" y="111.8" transform="rotate(-90 73.2 111.8)">PD3/D3/INT1/PWM</text>
<text x="86.2" y="113.2">MOSI</text>
<text x="87.1" y="110.7">VCC</text>
<text x="96.3" y="109.6">31</text>
<text x="96.3" y="112.1">32</text>
<text x="151.5" y="113.4">19</text>
<text x="152.7" y="110.8">1</text>
<text x="158.5" y="112">DIR</text>
<text x="218.2" y="110.8">6</text>
<text x="218.2" y="113.4">7</text>
<text x="222" y="112">DB0</text>
<text x="222" y="108.1">DB15</text>
<text x="86.9" y="115.8">GND</text>
<text x="87.4" y="118.3">RST</text>
<text x="96.3" y="114.6">33</text>
<text x="96.3" y="117.2">34</text>
<text x="96.3" y="119.7">35</text>
<text x="158.5" y="114.5">G</text>
<text x="218.2" y="115.9">8</text>
<text x="218.2" y="118.5">9</text>
<text x="222" y="114.5">DB1</text>
<text x="222" y="117">DB2</text>
<text x="222" y="119.6">DB3</text>
<text x="234.2" y="118.3">GND</text>
<text x="234.2" y="115.8">GND</text>
<text x="241.6" y="117.2">1</text>
<text x="241.6" y="114.6">32</text>
<text x="86.2" y="123.4">MISO</text>
<text x="87.3" y="120.8">SCK</text>
<text x="96.3" y="122.3">36</text>
<text x="217" y="121">10</text>
<text x="217.1" y="123.5">11</text>
<text x="222" y="122.1">DB4</text>
<text x="222" y="124.6">DB5</text>
<text x="234.4" y="125.9">VCC</text>
<text x="241.6" y="124.8">29</text>
<text x="152.7" y="126.1">2</text>
<text x="152.7" y="128.6">3</text>
<text x="152.7" y="131.1">4</text>
<text x="158.5" y="127.2">A1</text>
<text x="158.5" y="129.7">A2</text>
<text x="166.5" y="129.7">B2</text>
<text x="166.5" y="127.2">B1</text>
<text x="173.8" y="131.1">16</text>
<text x="173.8" y="128.6">17</text>
<text x="173.8" y="126.1">18</text>
<text x="217" y="126.1">12</text>
<text x="217" y="128.6">13</text>
<text x="222" y="127.2">DB6</text>
<text x="222" y="129.7">DB7</text>
<text x="235.4" y="128.5">VCI</text>
<text x="241.6" y="127.3">28</text>
<text x="152.7" y="133.7">5</text>
<text x="152.7" y="136.2">6</text>
<text x="158.5" y="132.3">A3</text>
<text x="158.5" y="134.8">A4</text>
<text x="158.5" y="137.3">A5</text>
<text x="166.5" y="137.3">B5</text>
<text x="166.5" y="134.8">B4</text>
<text x="166.5" y="132.3">B3</text>
<text x="173.8" y="136.2">14</text>
<text x="173.8" y="133.7">15</text>
<text x="217" y="135">23</text>
<text x="217" y="137.5">24</text>
<text x="217" y="132.4">27</text>
<text x="222" y="136.1">CS</text>
<text x="222" y="133.5">RESET</text>
<text x="232.8" y="136.1">YD/Y+</text>
<text x="241.6" y="135">4</text>
<text x="241.6" y="137.5">2</text>
<text x="40.2" y="139.3" transform="rotate(-90 40.2 139.3)">RESERVED</text>
<text x="42.7" y="139.3" transform="rotate(-90 42.7 139.3)">IOREF</text>
<text x="45.2" y="139.3" transform="rotate(-90 45.2 139.3)">RESET</text>
<text x="47.8" y="139.3" transform="rotate(-90 47.8 139.3)">3V3</text>
<text x="50.3" y="139.3" transform="rotate(-90 50.3 139.3)">5V</text>
<text x="52.8" y="139.3" transform="rotate(-90 52.8 139.3)">GND</text>
<text x="55.4" y="139.3" transform="rotate(-90 55.4 139.3)">GND</text>
<text x="57.9" y="139.3" transform="rotate(-90 57.9 139.3)">VIN</text>
<text x="68.1" y="139.3" transform="rotate(-90 68.1 139.3)">PC0/AD0/D14</text>
<text x="70.6" y="139.3" transform="rotate(-90 70.6 139.3)">PC1/AD1/D15</text>
<text x="73.2" y="139.3" transform="rotate(-90 73.2 139.3)">PC2/AD2/D16</text>
<text x="75.7" y="139.3" transform="rotate(-90 75.7 139.3)">PC3/AD3/D17</text>
<text x="78.2" y="139.3" transform="rotate(-90 78.2 139.3)">PC4/AD4/D18/SDA</text>
<text x="80.8" y="139.3" transform="rotate(-90 80.8 139.3)">PC5/AD5/D19/SCL</text>
<text x="152.7" y="138.8">7</text>
<text x="152.7" y="141.3">8</text>
<text x="152.7" y="143.8">9</text>
<text x="158.5" y="139.9">A6</text>
<text x="158.5" y="142.4">A7</text>
<text x="166.5" y="142.4">B7</text>
<text x="166.5" y="139.9">B6</text>
<text x="173.8" y="143.8">11</text>
<text x="173.8" y="141.3">12</text>
<text x="173.8" y="138.8">13</text>
<text x="217" y="140">25</text>
<text x="217" y="142.6">26</text>
<text x="222" y="138.6">RS</text>
<text x="222" y="141.2">WR</text>
<text x="222" y="143.7">RD</text>
<text x="232.8" y="138.6">XR/X+</text>
<text x="233.5" y="141.2">YU/Y-</text>
<text x="233.7" y="143.7">XL/X-</text>
<text x="241.6" y="140">5</text>
<text x="241.6" y="142.6">3</text>
<text x="39" y="146.4" transform="rotate(-90 39 146.4)">38</text>
<text x="41.6" y="146.4" transform="rotate(-90 41.6 146.4)">37</text>
<text x="44.1" y="146.4" transform="rotate(-90 44.1 146.4)">28</text>
<text x="46.7" y="146.4" transform="rotate(-90 46.7 146.4)">27</text>
<text x="49.2" y="146.4" transform="rotate(-90 49.2 146.4)">26</text>
<text x="51.7" y="146.4" transform="rotate(-90 51.7 146.4)">25</text>
<text x="54.3" y="146.4" transform="rotate(-90 54.3 146.4)">24</text>
<text x="56.8" y="146.4" transform="rotate(-90 56.8 146.4)">23</text>
<text x="67" y="146.4" transform="rotate(-90 67 146.4)">17</text>
<text x="69.5" y="146.4" transform="rotate(-90 69.5 146.4)">18</text>
<text x="72" y="146.4" transform="rotate(-90 72 146.4)">19</text>
<text x="74.6" y="146.4" transform="rotate(-90 74.6 146.4)">20</text>
<text x="77.1" y="146.4" transform="rotate(-90 77.1 146.4)">21</text>
<text x="79.7" y="146.4" transform="rotate(-90 79.7 146.4)">22</text>
<text x="152.7" y="148.9">1</text>
<text x="158.5" y="145">A8</text>
<text x="166.5" y="145">B8</text>
<text x="151.5" y="151.5">19</text>
<text x="158.5" y="150">DIR</text>
<text x="158.5" y="152.6">G</text>
<text x="231.4" y="168">4</text>
<text x="242.3" y="168">8</text>
<text x="111.4" y="170.5" transform="rotate(-90 111.4 170.5)">3</text>
<text x="113.9" y="170.5" transform="rotate(-90 113.9 170.5)">2</text>
<text x="116.5" y="170.5" transform="rotate(-90 116.5 170.5)">1</text>
<text x="53.6" y="176.9">2</text>
<text x="59.5" y="178">/RESET</text>
<text x="60.5" y="175.4">VCC</text>
<text x="69.7" y="174.3">3</text>
<text x="69.7" y="179.4">1</text>
<text x="112.5" y="175.3" transform="rotate(-90 112.5 175.3)">IN</text>
<text x="115.1" y="177.7" transform="rotate(-90 115.1 177.7)">OUT</text>
<text x="117.6" y="178" transform="rotate(-90 117.6 178)">GND</text>
<text x="228.3" y="179.4">2</text>
<text x="245.4" y="179.4">7</text>
<text x="60.2" y="180.5">GND</text>
<text x="228.3" y="181.9">1</text>
<text x="232.2" y="180.5">SCL</text>
<text x="232.2" y="183.1">SDA</text>
<text x="240.2" y="180.5">A0</text>
<text x="240.2" y="183.1">A1</text>
<text x="240.2" y="185.6">A2</text>
<text x="245.4" y="181.9">6</text>
<text x="245.4" y="184.5">5</text>
<text x="228.3" y="189.6">3</text>
<text x="232.2" y="190.7">OS</text>
</g>
<g font-size="2" fill="#808080">
<text x="170.2" y="20.4">VCC</text>
<text x="162.6" y="33.7">CARD_CS</text>
<text x="211.4" y="35.6">GND</text>
<text x="162.6" y="41.4">CARD_SCK</text>
<text x="162.6" y="36.3">CARD_DI</text>
<text x="162.6" y="46.4">CARD_DO</text>
<text x="268.3" y="56.8">P4</text>
<text x="39.5" y="61.7">GND</text>
<text x="247.9" y="62.9">D3</text>
<text x="170.2" y="66.7">GND</text>
<text x="201.9" y="70.6">GND</text>
<text x="256.3" y="68" transform="rotate(-90 256.3 68)">P3</text>
<text x="256.5" y="74.4" transform="rotate(-90 256.5 74.4)">GND</text>
<text x="265.4" y="76.9" transform="rotate(-90 265.4 76.9)">R4</text>
<text x="265.4" y="73.1" transform="rotate(-90 265.4 73.1)">1k</text>
<text x="72.4" y="83.3" transform="rotate(-90 72.4 83.3)">D3</text>
<text x="258" y="80.7">s90</text>
<text x="260.5" y="82">Q1</text>
<text x="260.9" y="80.7">13</text>
<text x="34.3" y="84.5" transform="rotate(-90 34.3 84.5)">SCL</text>
<text x="36.8" y="84.5" transform="rotate(-90 36.8 84.5)">SDA</text>
<text x="219.7" y="85.8">MOD1</text>
<text x="250.2" y="96">LEDK</text>
<text x="255.2" y="97.2">R1</text>
<text x="259.1" y="97.2">10R</text>
<text x="207" y="106.1">GND</text>
<text x="100.3" y="112.5">MOSI</text>
<text x="201.9" y="111.2">DB0</text>
<text x="201.9" y="113.7">DB1</text>
<text x="100.3" y="117.5">LCD_RST</text>
<text x="149.6" y="118.8">GND</text>
<text x="201.9" y="118.8">DB3</text>
<text x="201.9" y="116.3">DB2</text>
<text x="252.7" y="115">GND</text>
<text x="100.3" y="122.6">MISO</text>
<text x="100.3" y="120.1">SCK</text>
<text x="201.9" y="123.9">DB5</text>
<text x="201.9" y="121.3">DB4</text>
<text x="179.1" y="126.4">DB0</text>
<text x="179.1" y="129">DB1</text>
<text x="179.1" y="131.5">DB2</text>
<text x="201.9" y="126.4">DB6</text>
<text x="201.9" y="129">DB7</text>
<text x="179.1" y="134">DB3</text>
<text x="179.1" y="136.6">DB4</text>
<text x="179.1" y="141.7">DB6</text>
<text x="179.1" y="139.1">DB5</text>
<text x="179.1" y="144.2">DB7</text>
<text x="53.1" y="154.4">GND</text>
<text x="149.6" y="156.9">GND</text>
<text x="227.3" y="162" transform="rotate(-90 227.3 162)">100nF</text>
<text x="100.3" y="164.5">+5V</text>
<text x="133.4" y="164.5">VCC</text>
<text x="227.3" y="165.8" transform="rotate(-90 227.3 165.8)">C2</text>
<text x="133.4" y="173.1" transform="rotate(-90 133.4 173.1)">C1</text>
<text x="201.9" y="172.1" transform="rotate(-90 201.9 172.1)">R2</text>
<text x="201.9" y="168.3" transform="rotate(-90 201.9 168.3)">10k</text>
<text x="205.7" y="172.1" transform="rotate(-90 205.7 172.1)">R3</text>
<text x="205.7" y="168.3" transform="rotate(-90 205.7 168.3)">10k</text>
<text x="231.6" y="170.2">GND</text>
<text x="240" y="170.2">VCC</text>
<text x="104.5" y="179.8">AMS117-3.3</text>
<text x="115.8" y="179.8">U3</text>
<text x="133.4" y="178.7" transform="rotate(-90 133.4 178.7)">100n</text>
<text x="191.8" y="179.8">SCL</text>
<text x="226" y="175.9">GND</text>
<text x="191.8" y="182.3">SDA</text>
<text x="70.9" y="187.4">GND</text>
<text x="118.1" y="189.9">GND</text>
<text x="247.6" y="192.4">GND</text>
</g>
<g font-size="2" fill="#800000">
<text x="228.6" y="89.6">BS2 = 1,</text>
<text x="228.6" y="92.1">DB7:0</text>
</g>
</svg>
